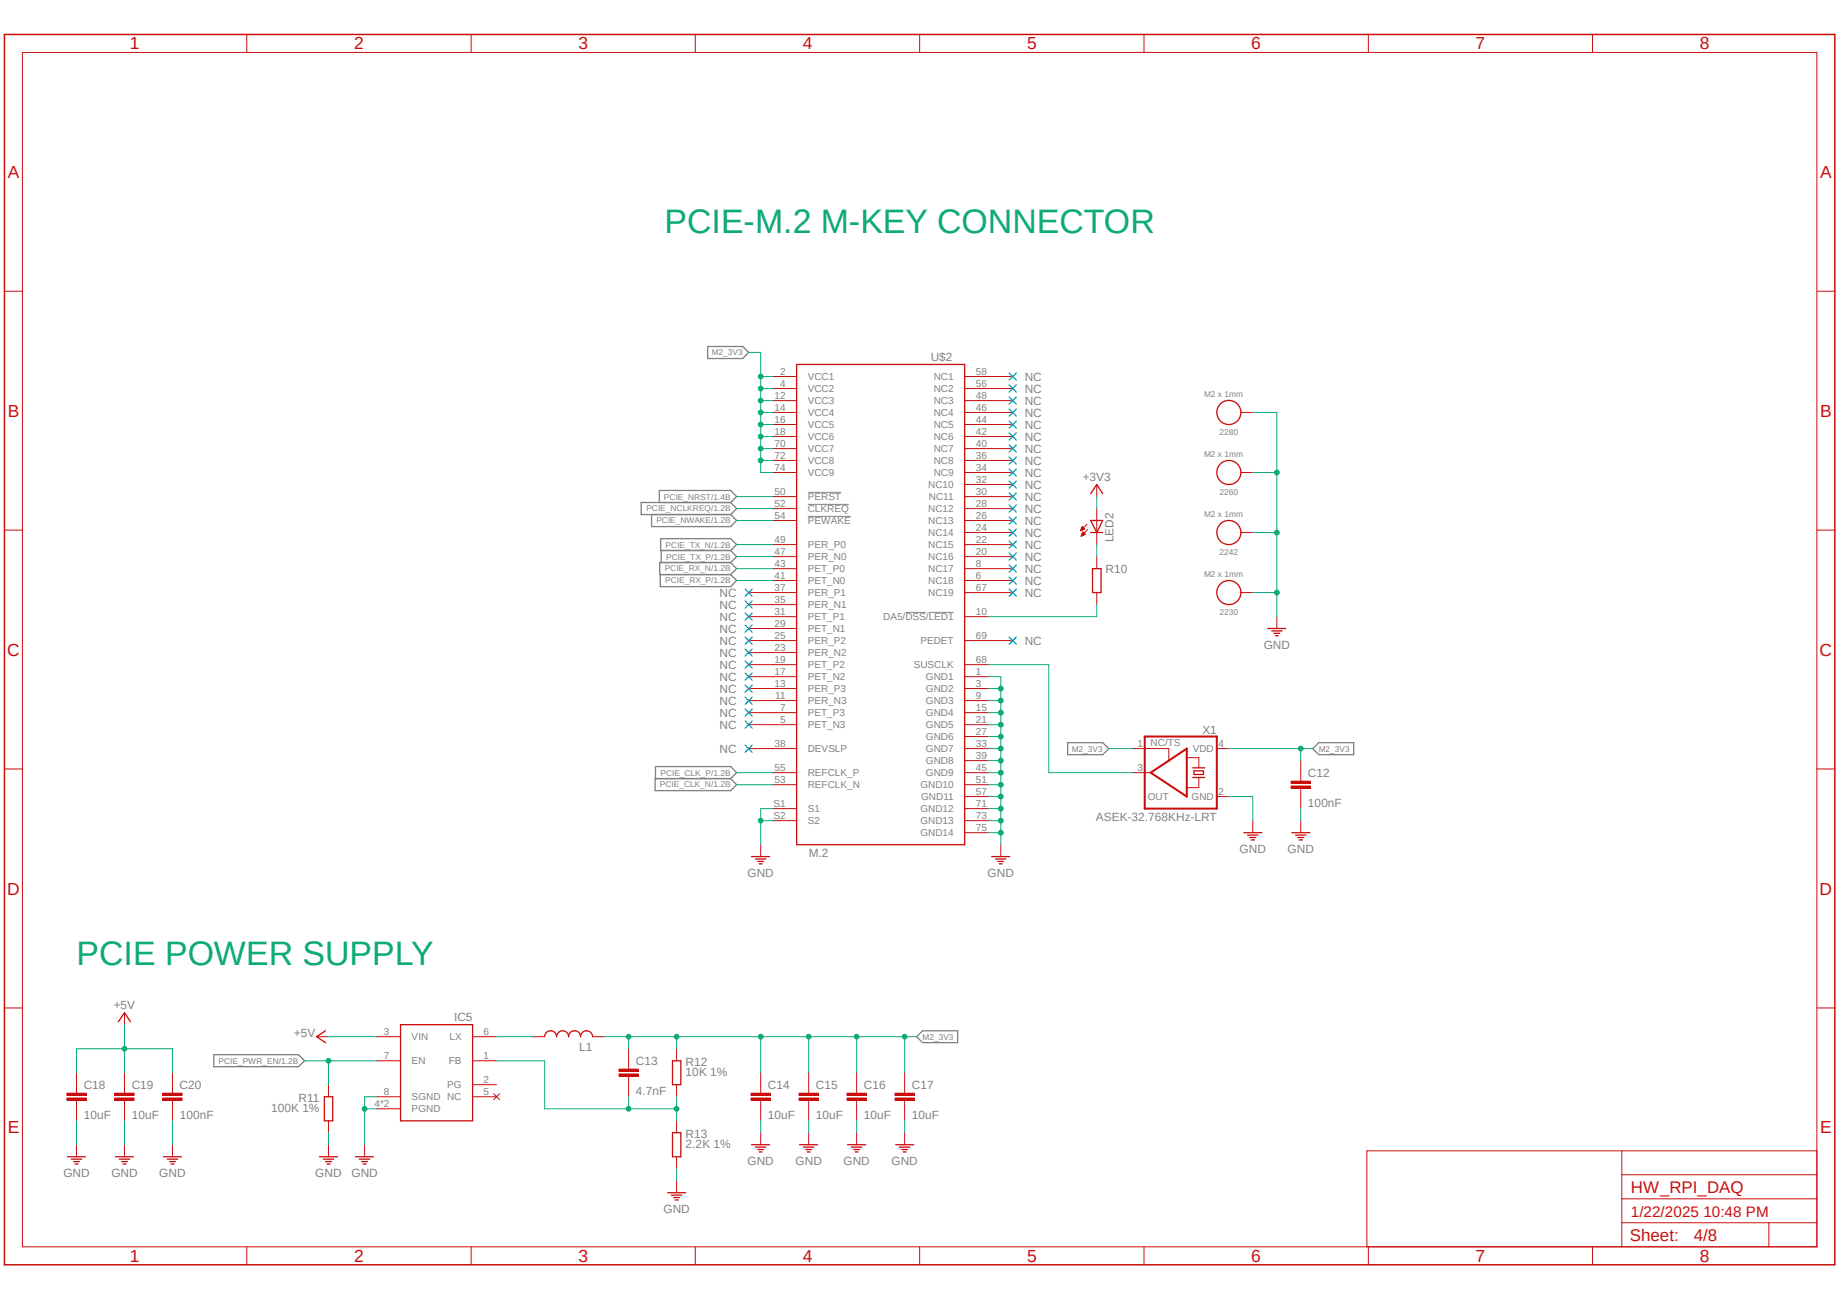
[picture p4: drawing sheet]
<svg xmlns="http://www.w3.org/2000/svg" width="420mm" height="297mm" viewBox="0 0 420 297" stroke-linecap="round" stroke-linejoin="round" font-family="sans-serif">
<path d="M.5 7.5l419.2 282.1M419.7 7.5l-419.2 282.1" fill="none" stroke="#fff" stroke-width=".23"/>
<path d="M184.6 112.5h7.6M184.6 115.2h9.4M184.6 118h9.8M206.9 139.9h4.7M212.2 139.9h5.7" fill="none" stroke="#808080" stroke-width=".23"/>
<g fill="none" stroke="#808080" stroke-width=".3">
<path d="M161.7 79.2h8l1.4 1.3-1.4 1.4h-8zM148.9 117.6v2.7h18.1l1.3-1.4-1.3-1.3M150.7 114.8v-2.7h16.3l1.3 1.4-1.3 1.3M167 114.8h-20.5v2.8h20.5M167 114.8l1.3 1.4-1.3 1.4M150.9 131.3v2.7h16.1l1.3-1.4-1.3-1.3M151 123.1h16l1.3 1.3-1.3 1.4h-16zM151.1 125.8v2.7M167 125.8l1.3 1.4-1.3 1.3M167 128.5h-16.3v2.8h16.3M167 128.5l1.3 1.4-1.3 1.4M149.7 177.9h17.3l1.3 1.4-1.3 1.3h-17.3z"/>
<path d="M149.8 177.9v-2.8h17.2l1.3 1.4-1.3 1.4M244 169.7h8l1.4 1.3-1.4 1.4h-8zM301.3 169.7h8v2.7h-8l-1.3-1.4zM209.5 236.9l1.3-1.4h8v2.7h-8zM48.9 241h19.3l1.4 1.4-1.4 1.3h-19.3z"/>
</g>
<g fill="none" stroke="#c90d0c" stroke-width=".23">
<path d="M5.1 12h410.1v272.9h-410.1zM56.4 7.9v4.1M107.7 7.9v4.1M158.9 7.9v4.1M210.1 7.9v4.1M261.4 7.9v4.1M312.7 7.9v4.1M363.9 7.9v4.1M1 66.5h4.1M415.2 66.5h4.1M176.6 86h5.4M176.6 88.8h5.4"/>
<path d="M176.6 91.5h5.4M176.6 94.2h5.4M176.6 97h5.4M176.6 99.7h5.4M220.4 86h11M220.4 88.8h11M220.4 91.5h11M220.4 94.2h11M220.4 97h11M220.4 99.7h11M176.6 113.5h5.4M176.6 116.2h5.4"/>
<path d="M176.6 118.9h5.4M176.6 102.5h5.4M176.6 105.2h5.4M176.6 107.9h5.4M220.4 113.5h11M220.4 116.2h11M220.4 118.9h11M220.4 102.5h11M220.4 105.2h11M220.4 107.9h11M220.4 110.7h11M248.4 119.8l-1.5 1.4"/>
<path d="M250.6 110.7v2.8M250.6 116.2v8.2M1 121.1h4.1M171.1 135.4h10.9M171.1 138.1h10.9M176.6 124.4h5.4M176.6 127.2h5.4M176.6 129.9h5.4M176.6 132.6h5.4M220.4 124.4h11M220.4 127.2h11M220.4 129.9h11"/>
<path d="M220.4 132.6h11M220.4 135.4h11M220.4 121.7h11M246.9 121.2h.1M247 121.1h.3M247 121h.5M247.1 120.9h.6M247.1 122.4h.1M247.1 120.8h.7M247.1 122.3h.3M247.1 120.7h.6M247.1 122.2h.6"/>
<path d="M247.2 120.6h.4M247.2 122.1h.7M247.2 120.5h.3M247.2 122h.7M247.3 120.4h.1M247.3 121.9h.5M247.3 120.3l.6 .6-1 .3zM247.4 121.8h.3M247.4 121.7h.2M247.4 121.5l.6 .6-.9 .4zM247.4 121.6h.1M248.5 121l-1.4 1.5"/>
<path d="M250.6 127.2v2.7M250.6 135.4v2.7M415.2 121.1h4.1M171.1 140.9h10.9M171.1 143.6h10.9M171.1 146.3h10.9M171.1 149.1h10.9M171.1 151.8h10.9M171.1 154.6h10.9M171.1 157.3h10.9M220.4 140.9h5.5M220.4 146.3h11"/>
<path d="M220.4 151.8h5.5M220.4 154.6h5.5M220.4 157.3h5.5M1 175.7h4.1M171.1 160.1h10.9M171.1 162.8h10.9M171.1 165.6h10.9M171.1 171h10.9M176.6 176.5h5.4M176.6 179.3h5.4M220.4 160.1h5.5M220.4 162.8h5.5"/>
<path d="M220.4 165.6h5.5M220.4 171h5.5M220.4 176.5h5.5M220.4 179.3h5.5M220.4 168.3h5.5M220.4 173.8h5.5M258.8 171h8.3v2.8M258.8 176.5h4.1M271.2 173.1h2.7v2.3M273.9 177.6v2.4h-2.7M278 171h2.8M297.2 176.5v1.9"/>
<path d="M415.2 175.7h4.1M173.8 193v2.7M176.6 187.5h5.4M176.6 184.7h5.4M220.4 187.5h5.5M220.4 182h5.5M220.4 184.7h5.5M220.4 190.2h5.5M228.7 193v2.7M278 182h2.8M286.3 187.5v2.7M297.2 180.1v1.9"/>
<path d="M1 230.3h4.1M415.2 230.3h4.1M370.6 279.4h44.6M370.6 262.9v22M370.6 273.9h44.6M370.6 268.4h44.6M404.2 279.4v5.5M415.2 262.9h-102.9v22M56.4 284.9v4.1M107.7 284.9v4.1M158.9 284.9v4.1M210.1 284.9v4.1"/>
<path d="M261.4 284.9v4.1M312.7 284.9v4.1M363.9 284.9v4.1"/>
</g>
<path d="M1 7.9h418.3v281.1h-418.3z" fill="none" stroke="#c90d0c" stroke-width=".34"/>
<g fill="none" stroke="#c90d0c" stroke-width=".3">
<path d="M182 83.3h38.4v109.7h-38.4zM249.2 118.9h2.8l-1.4 2.8zM249.2 112.8l1.4-2.1 1.4 2.1M249.2 121.7h2.8M249.6 129.9h2v5.5h-2zM272.5 177.6h2.8M272.5 175.4h2.8M272.8 176.1h2.2v.9h-2.2zM171.7 195.7h4.2M172.6 196.3h2.4M173.1 196.8h1.4M173.5 197.4h.7"/>
<path d="M226.6 195.7h4.1M227.5 196.3h2.3M228 196.8h1.3M228.3 197.4h.7M284.2 190.2h4.1M285.1 190.8h2.3M285.6 191.3h1.3M285.9 191.9h.7"/>
</g>
<path d="M261.6 168.3h16.4v16.4h-16.4zM262.9 176.5l8.3-5.5v11z" fill="none" stroke="#c90d0c" stroke-width=".47"/>
<path d="M295 179.6h4.4v.5h-4.4z" fill-rule="evenodd" fill="#c90d0c"/>
<path d="M295 179.6h4.4v.5h-4.4z" fill="none" stroke="#c90d0c" stroke-width=".23"/>
<path d="M295 178.5h4.4v.5h-4.4z" fill-rule="evenodd" fill="#c90d0c"/>
<g fill="none" stroke="#c90d0c" stroke-width=".23">
<path d="M295 178.5h4.4v.5h-4.4zM297.2 173.8v2.7M297.2 182v2.7M297.2 187.5v2.7M72.3 236.9h2.8M86 236.9h5.5M108 236.9h5.5M121.7 236.9h2.8M135.4 236.9h2.7M75.1 247.8v2.8M75.1 256.1v2.7M86 242.4h5.5"/>
<path d="M86 250.6h5.5M86 253.3h5.5M108 242.4h5.5M108 247.8h5.5M108 250.6h5.5M112.8 249.9l1.3 1.3M114.1 249.9l-1.3 1.3M143.6 242.4v1.9M143.6 245.9v1.9M75.1 261.5v2.8M83.3 261.5v2.8"/>
</g>
<g fill="none" stroke="#c90d0c" stroke-width=".3">
<path d="M295.2 190.2h4.1M296 190.8h2.4M296.5 191.3h1.4M296.9 191.9h.7M74.4 235.5l-2.1 1.4 2.1 1.3M91.5 234.1h16.5v22h-16.5zM124.5 236.9a1.35 1.35 0 0 1 1.3-1.4 1.35 1.35 0 0 1 1.4 1.4 1.38 1.38 0 0 1 1.3-1.4 1.38 1.38 0 0 1 1.4 1.4 1.38 1.38 0 0 1 1.4-1.4 1.38 1.38 0 0 1 1.4 1.4 1.38 1.38 0 0 1 1.3-1.4 1.38 1.38 0 0 1 1.4 1.4M74.1 250.6h1.9v5.5h-1.9zM73 264.3h4.1M73.9 264.8h2.3M74.4 265.4h1.3M74.8 265.9h.6"/>
<path d="M81.2 264.3h4.1M82.1 264.8h2.4M82.6 265.4h1.4M83 265.9h.7"/>
</g>
<path d="M141.4 245.4h4.4v.5h-4.4z" fill-rule="evenodd" fill="#c90d0c"/>
<path d="M141.4 245.4h4.4v.5h-4.4z" fill="none" stroke="#c90d0c" stroke-width=".23"/>
<path d="M141.4 244.3h4.4v.5h-4.4z" fill-rule="evenodd" fill="#c90d0c"/>
<path d="M143.6 239.6v2.8M154.6 239.6v2.8M141.4 244.3h4.4v.5h-4.4zM143.6 247.8v2.8M154.6 247.8v2.8M154.6 256.1v2.7M173.8 247.8v2M173.8 251.4v1.9M154.6 264.3v2.7M154.6 269.8v2.7" fill="none" stroke="#c90d0c" stroke-width=".23"/>
<path d="M153.7 242.4h1.9v5.4h-1.9zM153.7 258.8h1.9v5.5h-1.9zM152.6 272.5h4.1M153.4 273h2.4M153.9 273.6h1.4M154.3 274.2h.7" fill="none" stroke="#c90d0c" stroke-width=".3"/>
<path d="M171.6 250.9h4.4v.5h-4.4z" fill-rule="evenodd" fill="#c90d0c"/>
<path d="M171.6 250.9h4.4v.5h-4.4z" fill="none" stroke="#c90d0c" stroke-width=".23"/>
<path d="M171.6 249.8h4.4v.5h-4.4z" fill-rule="evenodd" fill="#c90d0c"/>
<path d="M171.6 249.8h4.4v.5h-4.4zM173.8 245.1v2.7M173.8 253.3v2.8M184.8 247.8v2M184.8 251.4v1.9" fill="none" stroke="#c90d0c" stroke-width=".23"/>
<path d="M182.6 250.9h4.4v.5h-4.4z" fill-rule="evenodd" fill="#c90d0c"/>
<path d="M182.6 250.9h4.4v.5h-4.4z" fill="none" stroke="#c90d0c" stroke-width=".23"/>
<path d="M182.6 249.8h4.4v.5h-4.4z" fill-rule="evenodd" fill="#c90d0c"/>
<path d="M182.6 249.8h4.4v.5h-4.4zM184.8 245.1v2.7M184.8 253.3v2.8M195.7 247.8v2M195.7 251.4v1.9" fill="none" stroke="#c90d0c" stroke-width=".23"/>
<path d="M193.5 250.9h4.5v.5h-4.5z" fill-rule="evenodd" fill="#c90d0c"/>
<path d="M193.5 250.9h4.5v.5h-4.5z" fill="none" stroke="#c90d0c" stroke-width=".23"/>
<path d="M193.5 249.8h4.5v.5h-4.5z" fill-rule="evenodd" fill="#c90d0c"/>
<path d="M193.5 249.8h4.5v.5h-4.5zM195.7 245.1v2.7M195.7 253.3v2.8M206.7 247.8v2M206.7 251.4v1.9" fill="none" stroke="#c90d0c" stroke-width=".23"/>
<path d="M204.5 250.9h4.4v.5h-4.4z" fill-rule="evenodd" fill="#c90d0c"/>
<path d="M204.5 250.9h4.4v.5h-4.4z" fill="none" stroke="#c90d0c" stroke-width=".23"/>
<path d="M204.5 249.8h4.4v.5h-4.4z" fill-rule="evenodd" fill="#c90d0c"/>
<path d="M17.5 247.8v2M17.5 251.4v1.9M173.8 258.8v2.7M184.8 258.8v2.7M195.7 258.8v2.7M204.5 249.8h4.4v.5h-4.4zM206.7 245.1v2.7M206.7 253.3v2.8M206.7 258.8v2.7" fill="none" stroke="#c90d0c" stroke-width=".23"/>
<g fill="none" stroke="#c90d0c" stroke-width=".3">
<path d="M171.7 261.5h4.2M172.6 262.1h2.4M173.1 262.6h1.4M173.5 263.2h.7M182.7 261.5h4.1M183.6 262.1h2.4M184.1 262.6h1.4M184.4 263.2h.7M193.7 261.5h4.1M194.6 262.1h2.3M195.1 262.6h1.3M195.4 263.2h.7"/>
<path d="M204.7 261.5h4.1M205.5 262.1h2.4M206 262.6h1.4M206.4 263.2h.7"/>
</g>
<path d="M15.3 250.9h4.4v.5h-4.4z" fill-rule="evenodd" fill="#c90d0c"/>
<path d="M15.3 250.9h4.4v.5h-4.4z" fill="none" stroke="#c90d0c" stroke-width=".23"/>
<path d="M15.3 249.8h4.4v.5h-4.4z" fill-rule="evenodd" fill="#c90d0c"/>
<path d="M15.3 249.8h4.4v.5h-4.4zM17.5 245.1v2.7M17.5 253.3v2.8M28.4 247.8v2M28.4 251.4v1.9" fill="none" stroke="#c90d0c" stroke-width=".23"/>
<path d="M26.2 250.9h4.4v.5h-4.4z" fill-rule="evenodd" fill="#c90d0c"/>
<path d="M26.2 250.9h4.4v.5h-4.4z" fill="none" stroke="#c90d0c" stroke-width=".23"/>
<path d="M26.2 249.8h4.4v.5h-4.4z" fill-rule="evenodd" fill="#c90d0c"/>
<path d="M26.2 249.8h4.4v.5h-4.4zM28.4 245.1v2.7M28.4 253.3v2.8M39.4 247.8v2M39.4 251.4v1.9M17.5 261.5v2.8M28.4 261.5v2.8" fill="none" stroke="#c90d0c" stroke-width=".23"/>
<path d="M15.4 264.3h4.1M16.3 264.8h2.4M16.8 265.4h1.4M17.1 265.9h.7M26.4 264.3h4.1M27.3 264.8h2.3M27.8 265.4h1.3M28.1 265.9h.7" fill="none" stroke="#c90d0c" stroke-width=".3"/>
<path d="M37.2 250.9h4.4v.5h-4.4z" fill-rule="evenodd" fill="#c90d0c"/>
<path d="M37.2 250.9h4.4v.5h-4.4z" fill="none" stroke="#c90d0c" stroke-width=".23"/>
<path d="M37.2 249.8h4.4v.5h-4.4z" fill-rule="evenodd" fill="#c90d0c"/>
<path d="M283.5 94.2h2.8M283.5 107.9h2.8M283.5 121.7h2.8M283.5 135.4h2.8M291.8 140.9v2.7M28.4 231.4v2.7M37.2 249.8h4.4v.5h-4.4zM39.4 245.1v2.7M39.4 253.3v2.8M39.4 261.5v2.8" fill="none" stroke="#c90d0c" stroke-width=".23"/>
<g fill="none" stroke="#c90d0c" stroke-width=".3">
<path d="M289.7 143.6h4.1M290.6 144.1h2.3M291.1 144.7h1.3M291.4 145.2h.7M27.1 233.4l1.3-2 1.4 2M37.3 264.3h4.2M38.2 264.8h2.4M38.7 265.4h1.4M39.1 265.9h.7"/>
<circle cx="280.8" cy="94.2" r="2.75"/>
<circle cx="280.8" cy="108" r="2.75"/>
<circle cx="280.8" cy="121.7" r="2.75"/>
<circle cx="280.8" cy="135.4" r="2.75"/>
</g>
<g fill="none" stroke="#0696d7" stroke-width=".3">
<path d="M230.6 85.2l1.6 1.6M230.6 87.9l1.6 1.7M230.6 90.7l1.6 1.6M230.6 93.4l1.6 1.7M230.6 96.2l1.6 1.6M230.6 98.9l1.6 1.6M232.2 87.9l-1.6 1.7M232.2 85.2l-1.6 1.6M232.2 90.7l-1.6 1.6M232.2 93.4l-1.6 1.7M232.2 96.2l-1.6 1.6M232.2 98.9l-1.6 1.6"/>
<path d="M230.6 101.6l1.6 1.7M230.6 104.4l1.6 1.6M230.6 107.1l1.6 1.7M230.6 109.9l1.6 1.6M230.6 112.6l1.6 1.7M230.6 115.4l1.6 1.6M230.6 118.1l1.6 1.7M232.2 101.6l-1.6 1.7M232.2 104.4l-1.6 1.6M232.2 107.1l-1.6 1.7M232.2 109.9l-1.6 1.6M232.2 112.6l-1.6 1.7"/>
<path d="M232.2 115.4l-1.6 1.6M232.2 118.1l-1.6 1.7M170.3 134.6l1.6 1.6M170.3 137.3l1.6 1.6M171.9 134.6l-1.6 1.6M171.9 137.3l-1.6 1.6M230.6 120.9l1.6 1.6M230.6 123.6l1.6 1.6M230.6 126.3l1.6 1.7M230.6 129.1l1.6 1.6M230.6 131.8l1.6 1.7M230.6 134.6l1.6 1.6"/>
<path d="M232.2 120.9l-1.6 1.6M232.2 123.6l-1.6 1.6M232.2 126.3l-1.6 1.7M232.2 129.1l-1.6 1.6M232.2 131.8l-1.6 1.7M232.2 134.6l-1.6 1.6M170.3 140l1.6 1.7M170.3 142.8l1.6 1.6M170.3 145.5l1.6 1.7M170.3 148.3l1.6 1.6M170.3 151l1.6 1.7M170.3 153.8l1.6 1.6"/>
<path d="M170.3 156.5l1.6 1.7M170.3 159.3l1.6 1.6M171.9 140l-1.6 1.7M171.9 142.8l-1.6 1.6M171.9 145.5l-1.6 1.7M171.9 148.3l-1.6 1.6M171.9 151l-1.6 1.7M171.9 153.8l-1.6 1.6M171.9 156.5l-1.6 1.7M171.9 159.3l-1.6 1.6M230.6 145.5l1.6 1.7M232.2 145.5l-1.6 1.7"/>
<path d="M170.3 170.2l1.6 1.7M170.3 162l1.6 1.6M170.3 164.7l1.6 1.7M171.9 170.2l-1.6 1.7M171.9 162l-1.6 1.6M171.9 164.7l-1.6 1.7"/>
</g>
<path d="M176.6 184.7h-2.8v2.8h2.8" fill="none" stroke="#0dab76" stroke-width=".23"/>
<circle cx="173.8" cy="187.5" r=".55" fill="#0dab76"/>
<g fill="none" stroke="#0dab76" stroke-width=".23">
<path d="M228.7 154.6v38.4M173.8 187.5v5.5M225.9 190.2h2.8"/>
<circle cx="173.8" cy="187.5" r=".55"/>
</g>
<circle cx="228.7" cy="190.2" r=".55" fill="#0dab76"/>
<g fill="none" stroke="#0dab76" stroke-width=".23">
<path d="M225.9 187.5h2.8"/>
<circle cx="228.7" cy="190.2" r=".55"/>
</g>
<circle cx="228.7" cy="187.5" r=".55" fill="#0dab76"/>
<g fill="none" stroke="#0dab76" stroke-width=".23">
<path d="M225.9 184.7h2.8"/>
<circle cx="228.7" cy="187.5" r=".55"/>
</g>
<circle cx="228.7" cy="184.7" r=".55" fill="#0dab76"/>
<g fill="none" stroke="#0dab76" stroke-width=".23">
<path d="M225.9 182h2.8"/>
<circle cx="228.7" cy="184.7" r=".55"/>
</g>
<circle cx="228.7" cy="182" r=".55" fill="#0dab76"/>
<g fill="none" stroke="#0dab76" stroke-width=".23">
<path d="M225.9 179.3h2.8"/>
<circle cx="228.7" cy="182" r=".55"/>
</g>
<circle cx="228.7" cy="179.3" r=".55" fill="#0dab76"/>
<g fill="none" stroke="#0dab76" stroke-width=".23">
<path d="M225.9 176.5h2.8"/>
<circle cx="228.7" cy="179.3" r=".55"/>
</g>
<circle cx="228.7" cy="176.5" r=".55" fill="#0dab76"/>
<g fill="none" stroke="#0dab76" stroke-width=".23">
<path d="M225.9 173.8h2.8"/>
<circle cx="228.7" cy="176.5" r=".55"/>
</g>
<circle cx="228.7" cy="173.8" r=".55" fill="#0dab76"/>
<g fill="none" stroke="#0dab76" stroke-width=".23">
<path d="M225.9 171h2.8"/>
<circle cx="228.7" cy="173.8" r=".55"/>
</g>
<circle cx="228.7" cy="171" r=".55" fill="#0dab76"/>
<g fill="none" stroke="#0dab76" stroke-width=".23">
<path d="M225.9 168.3h2.8"/>
<circle cx="228.7" cy="171" r=".55"/>
</g>
<circle cx="228.7" cy="168.3" r=".55" fill="#0dab76"/>
<g fill="none" stroke="#0dab76" stroke-width=".23">
<path d="M225.9 165.6h2.8"/>
<circle cx="228.7" cy="168.3" r=".55"/>
</g>
<circle cx="228.7" cy="165.6" r=".55" fill="#0dab76"/>
<g fill="none" stroke="#0dab76" stroke-width=".23">
<path d="M225.9 162.8h2.8"/>
<circle cx="228.7" cy="165.6" r=".55"/>
</g>
<circle cx="228.7" cy="162.8" r=".55" fill="#0dab76"/>
<g fill="none" stroke="#0dab76" stroke-width=".23">
<path d="M225.9 160.1h2.8"/>
<circle cx="228.7" cy="162.8" r=".55"/>
</g>
<circle cx="228.7" cy="160.1" r=".55" fill="#0dab76"/>
<g fill="none" stroke="#0dab76" stroke-width=".23">
<path d="M225.9 157.3h2.8"/>
<circle cx="228.7" cy="160.1" r=".55"/>
</g>
<circle cx="228.7" cy="157.3" r=".55" fill="#0dab76"/>
<g fill="none" stroke="#0dab76" stroke-width=".23">
<path d="M225.9 154.6h2.8M280.8 182h5.5v5.5M297.2 184.7v2.8M75.1 258.8v2.7M83.3 253.3h2.7M86 250.6h-2.7v10.9"/>
<circle cx="228.7" cy="157.3" r=".55"/>
</g>
<circle cx="83.3" cy="253.3" r=".55" fill="#0dab76"/>
<g fill="none" stroke="#0dab76" stroke-width=".23">
<path d="M286.3 94.2h5.5v46.7M286.3 135.4h5.5M17.5 256.1v5.4M28.4 256.1v5.4M39.4 256.1v5.4M173.8 256.1v2.7M184.8 256.1v2.7M195.7 256.1v2.7M206.7 256.1v2.7M154.6 267v2.8"/>
<circle cx="83.3" cy="253.3" r=".55"/>
</g>
<circle cx="291.8" cy="135.4" r=".55" fill="#0dab76"/>
<g fill="none" stroke="#0dab76" stroke-width=".23">
<path d="M286.3 121.7h5.5"/>
<circle cx="291.8" cy="135.4" r=".55"/>
</g>
<circle cx="291.8" cy="121.7" r=".55" fill="#0dab76"/>
<g fill="none" stroke="#0dab76" stroke-width=".23">
<path d="M286.3 107.9h5.5"/>
<circle cx="291.8" cy="121.7" r=".55"/>
</g>
<circle cx="291.8" cy="108" r=".55" fill="#0dab76"/>
<g fill="none" stroke="#0dab76" stroke-width=".23">
<path d="M173.8 80.5v27.4h2.8M173.8 86h2.8"/>
<circle cx="291.8" cy="108" r=".55"/>
</g>
<circle cx="173.8" cy="86" r=".55" fill="#0dab76"/>
<g fill="none" stroke="#0dab76" stroke-width=".23">
<path d="M173.8 88.8h2.8"/>
<circle cx="173.8" cy="86" r=".55"/>
</g>
<circle cx="173.8" cy="88.8" r=".55" fill="#0dab76"/>
<g fill="none" stroke="#0dab76" stroke-width=".23">
<path d="M173.8 91.5h2.8"/>
<circle cx="173.8" cy="88.8" r=".55"/>
</g>
<circle cx="173.8" cy="91.5" r=".55" fill="#0dab76"/>
<g fill="none" stroke="#0dab76" stroke-width=".23">
<path d="M173.8 94.2h2.8"/>
<circle cx="173.8" cy="91.5" r=".55"/>
</g>
<circle cx="173.8" cy="94.2" r=".55" fill="#0dab76"/>
<g fill="none" stroke="#0dab76" stroke-width=".23">
<path d="M173.8 97h2.8"/>
<circle cx="173.8" cy="94.2" r=".55"/>
</g>
<circle cx="173.8" cy="97" r=".55" fill="#0dab76"/>
<g fill="none" stroke="#0dab76" stroke-width=".23">
<path d="M173.8 99.7h2.8"/>
<circle cx="173.8" cy="97" r=".55"/>
</g>
<circle cx="173.8" cy="99.7" r=".55" fill="#0dab76"/>
<g fill="none" stroke="#0dab76" stroke-width=".23">
<path d="M173.8 102.5h2.8"/>
<circle cx="173.8" cy="99.7" r=".55"/>
</g>
<circle cx="173.8" cy="102.5" r=".55" fill="#0dab76"/>
<g fill="none" stroke="#0dab76" stroke-width=".23">
<path d="M173.8 105.2h2.8"/>
<circle cx="173.8" cy="102.5" r=".55"/>
</g>
<circle cx="173.8" cy="105.2" r=".55" fill="#0dab76"/>
<g fill="none" stroke="#0dab76" stroke-width=".23">
<path d="M171.1 80.5h2.7M253.4 171h5.4M280.8 171h19.2M297.2 171v2.8"/>
<circle cx="173.8" cy="105.2" r=".55"/>
</g>
<circle cx="297.2" cy="171" r=".55" fill="#0dab76"/>
<g fill="none" stroke="#0dab76" stroke-width=".23">
<path d="M138.1 236.9h68.6v8.2M195.7 236.9v8.2"/>
<circle cx="297.2" cy="171" r=".55"/>
</g>
<circle cx="195.8" cy="236.9" r=".55" fill="#0dab76"/>
<g fill="none" stroke="#0dab76" stroke-width=".23">
<path d="M184.8 236.9v8.2"/>
<circle cx="195.8" cy="236.9" r=".55"/>
</g>
<circle cx="184.8" cy="236.9" r=".55" fill="#0dab76"/>
<g fill="none" stroke="#0dab76" stroke-width=".23">
<path d="M173.8 236.9v8.2"/>
<circle cx="184.8" cy="236.9" r=".55"/>
</g>
<circle cx="173.8" cy="236.9" r=".55" fill="#0dab76"/>
<g fill="none" stroke="#0dab76" stroke-width=".23">
<path d="M154.6 236.9v2.7"/>
<circle cx="173.8" cy="236.9" r=".55"/>
</g>
<circle cx="154.6" cy="236.9" r=".55" fill="#0dab76"/>
<g fill="none" stroke="#0dab76" stroke-width=".23">
<path d="M143.6 236.9v2.7"/>
<circle cx="154.6" cy="236.9" r=".55"/>
</g>
<circle cx="143.6" cy="236.9" r=".55" fill="#0dab76"/>
<g fill="none" stroke="#0dab76" stroke-width=".23">
<path d="M206.7 236.9h2.8"/>
<circle cx="143.6" cy="236.9" r=".55"/>
</g>
<circle cx="206.7" cy="236.9" r=".55" fill="#0dab76"/>
<g fill="none" stroke="#0dab76" stroke-width=".23">
<path d="M168.3 113.5h8.3M168.3 116.2h8.3M168.3 118.9h8.3M250.6 113.5v2.7M168.3 124.4h8.3M168.3 127.2h8.3M168.3 129.9h8.3M168.3 132.6h8.3M250.6 138.1v2.8h-24.7M250.6 124.4v2.8M225.9 151.8h13.7v24.7h19.2M168.3 176.5h8.3"/>
<path d="M168.3 179.3h8.3M69.6 242.4h16.4M75.1 242.4v5.4"/>
<circle cx="206.7" cy="236.9" r=".55"/>
</g>
<circle cx="75.1" cy="242.4" r=".55" fill="#0dab76"/>
<g fill="none" stroke="#0dab76" stroke-width=".23">
<path d="M28.4 239.6v5.5M75.1 236.9h10.9M17.5 245.1v-5.5h21.9v5.5"/>
<circle cx="75.1" cy="242.4" r=".55"/>
</g>
<circle cx="28.5" cy="239.6" r=".55" fill="#0dab76"/>
<g fill="none" stroke="#0dab76" stroke-width=".23">
<path d="M28.4 234.1v5.5M113.5 236.9h8.2M143.6 250.6v2.7h11M154.6 250.6v5.5"/>
<circle cx="28.5" cy="239.6" r=".55"/>
</g>
<circle cx="154.6" cy="253.3" r=".55" fill="#0dab76"/>
<g fill="none" stroke="#0dab76" stroke-width=".23">
<path d="M124.5 242.4v10.9h19.1"/>
<circle cx="154.6" cy="253.3" r=".55"/>
</g>
<circle cx="143.6" cy="253.3" r=".55" fill="#0dab76"/>
<g fill="none" stroke="#0dab76" stroke-width=".23">
<path d="M113.5 242.4h11"/>
<circle cx="143.6" cy="253.3" r=".55"/>
</g>
<g font-size="7.7" fill="#0dab76">
<text x="151.8" y="53.1">PCIE-M.2 M-KEY CONNECTOR</text>
<text x="17.5" y="220.4">PCIE POWER SUPPLY</text>
</g>
<g font-size="4" fill="#c90d0c">
<text x="29.7" y="11.3">1</text>
<text x="80.9" y="11.3">2</text>
<text x="132.2" y="11.3">3</text>
<text x="183.4" y="11.3">4</text>
<text x="234.7" y="11.3">5</text>
<text x="285.9" y="11.3">6</text>
<text x="337.2" y="11.3">7</text>
<text x="388.4" y="11.3">8</text>
<text x="1.8" y="40.6">A</text>
<text x="415.9" y="40.6">A</text>
<text x="1.8" y="95.2">B</text>
<text x="415.9" y="95.2">B</text>
<text x="1.7" y="149.8">C</text>
<text x="415.8" y="149.8">C</text>
<text x="1.7" y="204.4">D</text>
<text x="415.8" y="204.4">D</text>
<text x="1.8" y="259">E</text>
<text x="415.9" y="259">E</text>
<text x="29.7" y="288.3">1</text>
<text x="80.9" y="288.3">2</text>
<text x="132.2" y="288.3">3</text>
<text x="183.4" y="288.3">4</text>
<text x="234.7" y="288.3">5</text>
<text x="285.9" y="288.3">6</text>
<text x="337.2" y="288.3">7</text>
<text x="388.4" y="288.3">8</text>
</g>
<g font-size="3.9" fill="#c90d0c">
<text x="372.7" y="272.5">HW_RPI_DAQ</text>
<text x="372.4" y="283.6">Sheet:</text>
<text x="387.1" y="283.5">4/8</text>
</g>
<text font-size="3.5" fill="#c90d0c" x="372.7" y="278">1/22/2025 10:48 PM</text>
<g font-size="2.7" fill="#808080">
<text x="212.7" y="82.4">U$2</text>
<text x="234.1" y="87">NC</text>
<text x="234.1" y="89.7">NC</text>
<text x="234.1" y="92.5">NC</text>
<text x="234.1" y="95.2">NC</text>
<text x="234.1" y="97.9">NC</text>
<text x="234.1" y="100.7">NC</text>
<text x="234.1" y="103.4">NC</text>
<text x="234.1" y="106.1">NC</text>
<text x="234.1" y="108.9">NC</text>
<text x="234.1" y="111.6">NC</text>
<text x="247.4" y="109.9">+3V3</text>
<text x="234.1" y="114.4">NC</text>
<text x="234.1" y="117.1">NC</text>
<text x="234.1" y="119.8">NC</text>
<text x="234.1" y="122.6">NC</text>
<text x="234.1" y="125.3">NC</text>
<text x="254.5" y="123.9" transform="rotate(-90 254.5 123.9)">LED2</text>
<text x="234.1" y="128.1">NC</text>
<text x="234.1" y="130.9">NC</text>
<text x="252.6" y="131">R10</text>
<text x="164.4" y="136.4">NC</text>
<text x="234.1" y="133.6">NC</text>
<text x="234.1" y="136.3">NC</text>
<text x="164.4" y="139.1">NC</text>
<text x="164.4" y="141.9">NC</text>
<text x="164.4" y="144.6">NC</text>
<text x="164.4" y="147.3">NC</text>
<text x="234.1" y="147.3">NC</text>
<text x="288.8" y="148.3">GND</text>
<text x="164.4" y="150.1">NC</text>
<text x="164.4" y="152.8">NC</text>
<text x="164.4" y="155.6">NC</text>
<text x="164.4" y="158.3">NC</text>
<text x="164.4" y="161">NC</text>
<text x="164.4" y="163.8">NC</text>
<text x="164.4" y="166.5">NC</text>
<text x="274.8" y="167.6">X1</text>
<text x="164.4" y="172">NC</text>
<text x="298.9" y="177.5">C12</text>
<text x="298.9" y="184.4">100nF</text>
<text x="250.4" y="187.5">ASEK-32.768KHz-LRT</text>
<text x="184.8" y="195.7">M.2</text>
<text x="283.3" y="194.9">GND</text>
<text x="294.2" y="194.9">GND</text>
<text x="170.8" y="200.4">GND</text>
<text x="225.7" y="200.4">GND</text>
<text x="26" y="230.5">+5V</text>
<text x="103.8" y="233.3">IC5</text>
<text x="67.1" y="236.9">+5V</text>
<text x="132.4" y="240.2">L1</text>
<text x="145.3" y="243.3">C13</text>
<text x="156.7" y="245.9">10K 1%</text>
<text x="156.7" y="243.5">R12</text>
<text x="19.1" y="248.8">C18</text>
<text x="30.1" y="248.8">C19</text>
<text x="41.1" y="248.8">C20</text>
<text x="68.2" y="251.7">R11</text>
<text x="145.3" y="250.1">4.7nF</text>
<text x="175.5" y="248.8">C14</text>
<text x="186.4" y="248.8">C15</text>
<text x="197.4" y="248.8">C16</text>
<text x="208.4" y="248.8">C17</text>
<text x="19.1" y="255.7">10uF</text>
<text x="30.1" y="255.7">10uF</text>
<text x="41.1" y="255.7">100nF</text>
<text x="61.9" y="254.1">100K 1%</text>
<text x="175.5" y="255.7">10uF</text>
<text x="186.4" y="255.7">10uF</text>
<text x="197.4" y="255.7">10uF</text>
<text x="208.4" y="255.7">10uF</text>
<text x="156.7" y="262.4">2.2K 1%</text>
<text x="156.7" y="259.9">R13</text>
<text x="14.5" y="268.9">GND</text>
<text x="25.5" y="268.9">GND</text>
<text x="36.4" y="268.9">GND</text>
<text x="72.1" y="268.9">GND</text>
<text x="80.3" y="268.9">GND</text>
<text x="170.8" y="266.2">GND</text>
<text x="181.8" y="266.2">GND</text>
<text x="192.7" y="266.2">GND</text>
<text x="203.7" y="266.2">GND</text>
<text x="151.6" y="277.2">GND</text>
</g>
<g font-size="2.3" fill="#808080">
<text x="178.3" y="85.6">2</text>
<text x="178.3" y="88.4">4</text>
<text x="184.6" y="86.8">VCC1</text>
<text x="184.6" y="89.6">VCC2</text>
<text x="213.4" y="86.9">NC1</text>
<text x="213.4" y="89.6">NC2</text>
<text x="223" y="85.6">58</text>
<text x="223" y="88.4">56</text>
<text x="177" y="91.1">12</text>
<text x="177" y="93.9">14</text>
<text x="184.6" y="92.3">VCC3</text>
<text x="184.6" y="95.1">VCC4</text>
<text x="213.4" y="92.3">NC3</text>
<text x="213.4" y="95.1">NC4</text>
<text x="223" y="91.1">48</text>
<text x="223" y="93.9">46</text>
<text x="177" y="96.6">16</text>
<text x="177" y="99.4">18</text>
<text x="184.6" y="97.8">VCC5</text>
<text x="184.6" y="100.5">VCC6</text>
<text x="213.4" y="97.8">NC5</text>
<text x="213.4" y="100.5">NC6</text>
<text x="223" y="96.6">44</text>
<text x="223" y="99.4">42</text>
<text x="177" y="102.1">70</text>
<text x="177" y="104.8">72</text>
<text x="177" y="107.6">74</text>
<text x="184.6" y="103.3">VCC7</text>
<text x="184.6" y="106">VCC8</text>
<text x="213.4" y="103.3">NC7</text>
<text x="213.4" y="106">NC8</text>
<text x="223" y="102.1">40</text>
<text x="223" y="104.8">36</text>
<text x="223" y="107.6">34</text>
<text x="177" y="113.1">50</text>
<text x="184.6" y="108.8">VCC9</text>
<text x="212.1" y="111.5">NC10</text>
<text x="213.4" y="108.8">NC9</text>
<text x="223" y="110.3">32</text>
<text x="223" y="113.1">30</text>
<text x="177" y="115.8">52</text>
<text x="177" y="118.5">54</text>
<text x="184.6" y="114.3">PERST</text>
<text x="184.6" y="117">CLKREQ</text>
<text x="184.6" y="119.8">PEWAKE</text>
<text x="212.1" y="117">NC12</text>
<text x="212.1" y="119.8">NC13</text>
<text x="212.3" y="114.3">NC11</text>
<text x="223" y="115.8">28</text>
<text x="223" y="118.5">26</text>
<text x="177" y="124">49</text>
<text x="184.6" y="125.2">PER_P0</text>
<text x="212.1" y="122.5">NC14</text>
<text x="212.1" y="125.3">NC15</text>
<text x="223" y="121.3">24</text>
<text x="223" y="124">22</text>
<text x="177" y="126.8">47</text>
<text x="177" y="129.5">43</text>
<text x="184.6" y="128">PER_N0</text>
<text x="184.6" y="130.7">PET_P0</text>
<text x="212.1" y="128">NC16</text>
<text x="212.1" y="130.7">NC17</text>
<text x="223" y="126.8">20</text>
<text x="223" y="129.5">8</text>
<text x="177" y="132.2">41</text>
<text x="177" y="135">37</text>
<text x="177" y="137.8">35</text>
<text x="184.6" y="133.5">PET_N0</text>
<text x="184.6" y="136.2">PER_P1</text>
<text x="212.1" y="133.5">NC18</text>
<text x="212.1" y="136.2">NC19</text>
<text x="223" y="132.2">6</text>
<text x="223" y="135">67</text>
<text x="177" y="140.5">31</text>
<text x="177" y="143.2">29</text>
<text x="184.6" y="138.9">PER_N1</text>
<text x="184.6" y="141.7">PET_P1</text>
<text x="201.8" y="141.7">DA5/DSS/LED1</text>
<text x="223" y="140.5">10</text>
<text x="177" y="146">25</text>
<text x="177" y="148.7">23</text>
<text x="184.6" y="144.4">PET_N1</text>
<text x="184.6" y="147.2">PER_P2</text>
<text x="184.6" y="149.9">PER_N2</text>
<text x="210.3" y="147.2">PEDET</text>
<text x="223" y="146">69</text>
<text x="177" y="151.5">19</text>
<text x="177" y="154.2">17</text>
<text x="184.6" y="152.7">PET_P2</text>
<text x="184.6" y="155.4">PET_N2</text>
<text x="208.8" y="152.7">SUSCLK</text>
<text x="211.6" y="155.4">GND1</text>
<text x="223" y="151.5">68</text>
<text x="223" y="154.2">1</text>
<text x="177" y="156.9">13</text>
<text x="177.2" y="159.7">11</text>
<text x="184.6" y="158.2">PER_P3</text>
<text x="184.6" y="160.9">PER_N3</text>
<text x="211.6" y="158.2">GND2</text>
<text x="211.6" y="160.9">GND3</text>
<text x="223" y="156.9">3</text>
<text x="223" y="159.7">9</text>
<text x="178.3" y="162.4">7</text>
<text x="178.3" y="165.2">5</text>
<text x="184.6" y="163.6">PET_P3</text>
<text x="184.6" y="166.4">PET_N3</text>
<text x="211.6" y="163.7">GND4</text>
<text x="211.6" y="166.4">GND5</text>
<text x="223" y="162.4">15</text>
<text x="223" y="165.2">21</text>
<text x="223" y="167.9">27</text>
<text x="177" y="170.6">38</text>
<text x="184.6" y="171.9">DEVSLP</text>
<text x="211.6" y="169.1">GND6</text>
<text x="211.6" y="171.9">GND7</text>
<text x="223" y="170.6">33</text>
<text x="223" y="173.4">39</text>
<text x="259.9" y="170.6">1</text>
<text x="262.9" y="170.5">NC/TS</text>
<text x="272.5" y="171.9">VDD</text>
<text x="278.4" y="170.6">4</text>
<text x="177" y="176.1">55</text>
<text x="177" y="178.9">53</text>
<text x="184.6" y="177.3">REFCLK_P</text>
<text x="211.6" y="174.6">GND8</text>
<text x="211.6" y="177.3">GND9</text>
<text x="223" y="176.1">45</text>
<text x="223" y="178.9">51</text>
<text x="259.9" y="176.1">3</text>
<text x="176.7" y="184.4">S1</text>
<text x="184.6" y="180.1">REFCLK_N</text>
<text x="184.6" y="185.6">S1</text>
<text x="210.3" y="180.1">GND10</text>
<text x="210.3" y="185.6">GND12</text>
<text x="210.5" y="182.8">GND11</text>
<text x="223" y="181.6">57</text>
<text x="223" y="184.4">71</text>
<text x="262.3" y="182.8">OUT</text>
<text x="272.3" y="182.8">GND</text>
<text x="278.4" y="181.6">2</text>
<text x="176.7" y="187.1">S2</text>
<text x="184.6" y="188.3">S2</text>
<text x="210.3" y="188.3">GND13</text>
<text x="210.3" y="191">GND14</text>
<text x="223" y="187.1">73</text>
<text x="223" y="189.9">75</text>
<text x="87.7" y="236.5">3</text>
<text x="94.1" y="237.7">VIN</text>
<text x="102.7" y="237.7">LX</text>
<text x="110.5" y="236.5">6</text>
<text x="87.7" y="242">7</text>
<text x="94.1" y="243.2">EN</text>
<text x="102.5" y="243.2">FB</text>
<text x="110.5" y="242">1</text>
<text x="87.7" y="250.2">8</text>
<text x="94.1" y="251.4">SGND NC</text>
<text x="102.1" y="248.7">PG</text>
<text x="110.5" y="247.4">2</text>
<text x="110.5" y="250.2">5</text>
<text x="85.6" y="252.9">4*2</text>
<text x="94.1" y="254.1">PGND</text>
</g>
<g font-size="1.9" fill="#808080">
<text x="162.6" y="81.2">M2_3V3</text>
<text x="275.1" y="90.7">M2 x 1mm</text>
<text x="278.7" y="99.4">2280</text>
<text x="275.1" y="104.4">M2 x 1mm</text>
<text x="278.7" y="113.2">2260</text>
<text x="147.7" y="116.8">PCIE_NCLKREQ/1.2B</text>
<text x="150" y="119.6">PCIE_NWAKE/1.2B</text>
<text x="151.7" y="114.1">PCIE_NRST/1.4B</text>
<text x="275.1" y="118.1">M2 x 1mm</text>
<text x="152.1" y="125.1">PCIE_TX_N/1.2B</text>
<text x="151.9" y="130.6">PCIE_RX_N/1.2B</text>
<text x="152.2" y="127.8">PCIE_TX_P/1.2B</text>
<text x="275.1" y="131.8">M2 x 1mm</text>
<text x="278.7" y="126.9">2242</text>
<text x="152" y="133.3">PCIE_RX_P/1.2B</text>
<text x="278.7" y="140.6">2230</text>
<text x="244.9" y="171.7">M2_3V3</text>
<text x="301.3" y="171.7">M2_3V3</text>
<text x="150.8" y="179.9">PCIE_CLK_N/1.2B</text>
<text x="150.9" y="177.2">PCIE_CLK_P/1.2B</text>
<text x="210.8" y="237.5">M2_3V3</text>
<text x="50" y="243">PCIE_PWR_EN/1.2B</text>
</g>
</svg>
